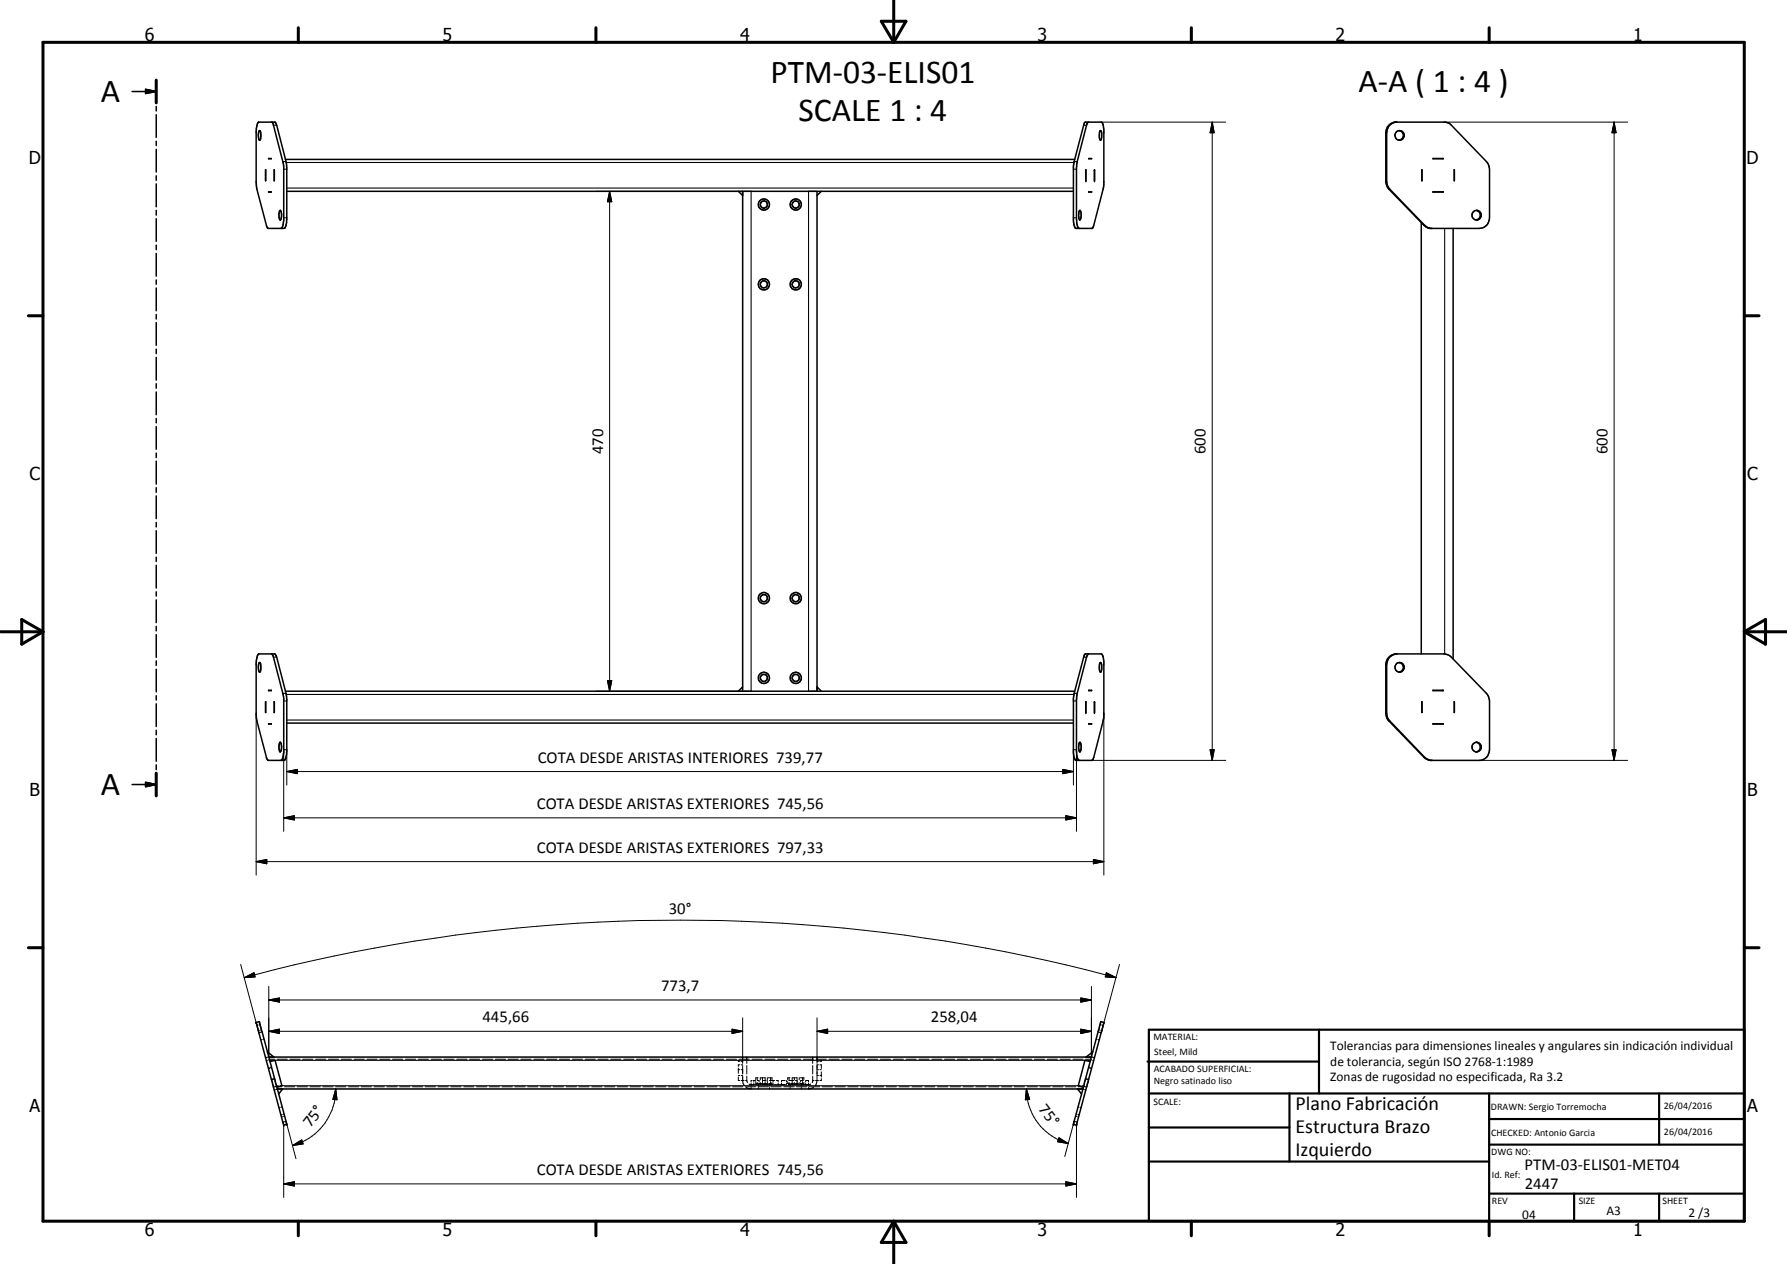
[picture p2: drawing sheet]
<svg xmlns="http://www.w3.org/2000/svg" width="420mm" height="297mm" viewBox="0 0 420 297" stroke-linecap="round" stroke-linejoin="round" font-family="sans-serif">
<g fill="none" stroke="#000" stroke-width=".24">
<path d="M258.9 28.7h29.3M285 28.7l.5 2.5h-1zM285 28.7v150M339.5 28.7h43.2M379.5 28.7l.5 2.5h-1zM379.5 28.7v150M140.2 45h34.4M143.3 45l.5 2.4h-1zM143.3 45v117.4M142.8 159.9h1l-.5 2.5zM60.2 167.6v38.1M66.7 176.2v19.2"/>
<path d="M67.4 176.2v8.3M140.2 162.4h34.4M252.4 176.2v8.3M253.1 176.2v19.2M256.7 178.7h31.5M259.5 167.6v38.1M284.5 176.2h1l-.5 2.5zM347.8 178.7h34.9M379 176.2h1l-.5 2.5zM66.7 192.2l2.5-.5v1zM66.7 192.2h186.4M67.4 181.3l2.5-.5v1z"/>
<path d="M67.4 181.3h185M249.9 180.8l2.5 .5-2.5 .5zM250.6 191.7l2.5 .5-2.5 .5zM60.2 202.5l2.5-.5v1zM60.2 202.5h199.3M257.1 202l2.4 .5-2.4 .5zM56.6 226.7l4.3 16M57.4 229.7l2.3-1.1 .3 1zM57.4 229.7a395.7 395.7 0 0 1 205 0M63.2 235l2.5-.5v1zM63.2 231.8v16.6l-.3 .1M63.2 235h193.4"/>
<path d="M174.6 239.2v10.7M192.1 239.2v10.7M254.1 234.5l2.5 .5-2.5 .5zM256.6 231.8v16.6l.3 .1M260.1 228.6l2.3 1.1-2.5-.1zM263.2 226.7l-4.3 16M60.7 240.9l-.3 .1M61 242.1l-.3 .1M61.2 240.8h-.3M61.5 242l-.3 .1M61.6 244.3l-.3 .1M62 244.2l-.2 .1"/>
<path d="M62.7 248.5h-.3M62.7 248.5l-.2 .1M62.9 249.2h-.3M63.2 242.4l2.5-.5v1zM63.2 248.3l-.3 .1M63.2 242.4h111.4M63.3 248.9h1.2M63.3 250.9l-.2 .1M63.4 249l-.3 .1M63.4 251.1h-.3M63.8 250.7l-.2 .1M63.9 251h-.2"/>
<path d="M64 253.5h-.2M64.5 256.1h.2l-.2 .1M64.5 253.4h-.2M65 255.1h.4M65 256l.2-.1-.2 .1M65.1 255.4h1.1M65.1 248.9h2.5M65.9 255.1h.4M66.9 255.4h2.4M68.1 248.9h2.5M69.9 255.4h2.4M71.2 248.9h2.4"/>
<path d="M72.9 255.4h2.4M74.2 248.9h2.4M75.9 255.4h2.4M77.2 248.9h2.4M78.9 255.4h2.4M78.9 255.9l.3 2.5h-.9zM78.9 255.9a13.6 13.6 0 0 1-10.1 13.3M80.2 248.9h2.4M81.9 255.4h2.5M83.3 248.9h2.4M84.9 255.4h2.4M86.3 248.9h2.4"/>
<path d="M88 255.4h2.4M89.3 248.9h2.4M91 255.4h2.4M92.3 248.9h2.4M94 255.4h2.4M95.3 248.9h2.4M97 255.4h2.4M98.3 248.9h2.4M100 255.4h2.4M101.4 248.9h2.4M103 255.4h2.4M104.3 248.9h2.5"/>
<path d="M106 255.4h2.4M107.4 248.9h2.4M109 255.4h2.4M110.4 248.9h2.4M112 255.4h2.5M113.4 248.9h2.5M115.1 255.4h2.3M116.4 248.9h2.5M118.1 255.4h2.4M119.5 248.9h2.4M121.1 255.4h2.4M122.5 248.9h2.4"/>
<path d="M124.1 255.4h2.4M125.5 248.9h2.4M127.1 255.4h2.4M128.5 248.9h2.4M130.1 255.4h2.4M131.5 248.9h2.4M133.1 255.4h2.4M134.6 248.9h2.4M136.1 255.4h2.4M137.6 248.9h2.4M139.1 255.4h2.5M140.6 248.9h2.4"/>
<path d="M142.1 255.4h2.5M143.6 248.9h2.4M145.1 255.4h2.5M146.6 248.9h2.4M148.2 255.4h2.4M149.6 248.9h2.4M151.2 255.4h2.4M152.6 248.9h2.5M154.2 255.4h2.4M155.6 248.9h2.5M157.2 255.4h2.4M158.7 248.9h2.4"/>
<path d="M160.2 255.4h2.4M161.7 248.9h2.4M163.2 255.4h2.4M164.7 248.9h2.5M166.2 255.4h2.4M167.8 248.9h2.4M169.2 255.4h2.5M170.8 248.9h2.4M172.1 241.9l2.5 .5-2.5 .5zM172.2 255.4h2.5M173.6 253.1v.8h.3M173.6 249.3v.1h.3"/>
<path d="M173.6 251.4h.3M173.6 252.7h.3M173.6 249.2h.1M173.6 251v1.2M173.8 248.9h2.4M173.9 250.2h-.3v.4M174.3 253.9h.7M174.3 249.4h.3M174.3 251.4h.3M174.3 252.7h.3M174.3 250.2h.3M174.6 248.4h.1"/>
<path d="M174.6 250.4v2M174.6 252.9a2.22 2.22 0 0 0 .4 2.2M175.2 255.4h2.5M175.3 253.9h.3M175.4 255.5l1.2 .4v-.3M175.6 248.4h.1M175.6 248.4v.2M175.6 248.7v1.2M175.6 250.4v2M175.6 252.9v1M175.6 253.9l.1 .5M176.1 254.8l.2 .1 1.7-.1"/>
<path d="M176.6 254.6v.6M176.8 248.9h2.4M176.8 253.9h-.2v.4M177.1 253.9h.6M177.2 253.9v.4M177.2 254.6v.3M177.7 254.2v.4h.4M178 254.6v.1M178 253.9h.5v.4M178 253.3v.5M178 254.4v.5M178.3 255.4h2.4"/>
<path d="M178.3 253.3h-.6v.4M178.3 254.6v.1M178.3 254.8v.4M178.3 255.6v.3M178.5 254.6h.7M178.5 254.6v.3M178.5 254.6v.1M178.5 254.8v.1M178.8 254.4v.5M178.9 254.6v.1M178.9 254.8v.1M179.3 253.3v.5"/>
<path d="M179.3 254.4v.5M179.5 254.6h.7M179.8 254.6v.1M179.8 254.8v.1M179.8 248.9h2.4M179.9 253.7v-.4h-1.1v.5M179.9 254.2v.4M180.1 253.9h-.8v.4M180.4 253.3v.5M180.4 253.9v.4M180.4 254.4v.5M180.5 253.3h.8"/>
<path d="M180.7 254.6l.7 .1M180.9 253.9h1.2M180.9 254.6v.1M180.9 254.8v.4M180.9 255.6v.3M181.1 254.6v.1M181.1 254.8v.1M181.2 253.3v.4M181.2 254.2v.4M181.3 255.4h2.4M181.4 254.8v.1M181.4 253.3h.1v.5"/>
<path d="M181.5 254.4v.5M181.8 254.6v.3h-3.2M181.8 253.9v.4M182 254.9h2.7M182.5 253.9h.5v.4M182.8 248.9h2.4M183 254.6v.3M183.8 254.6v.3M184.3 255.4h2.4M184.6 253.9h-.8v.4M184.9 253.9v.4M184.9 254.6v.3"/>
<path d="M185.2 254.2v.4h.4M185.4 254.9h2.7M185.5 253.9h1.1M185.5 254.6v.1M185.5 254.8v.1M185.5 253.3v.5M185.5 254.4v.5M185.7 253.3h-.5v.4M185.8 254.6v.1M185.8 254.8v.4M185.8 255.6v.3M185.9 248.9h2.4"/>
<path d="M186 254.8v.1M186.3 253.9v.4M186.3 254.4v.5M186.4 254.6v.1M186.4 254.8v.1M186.7 254.6l-.7 .1M186.8 253.3v.5M186.8 254.4v.5M187 254.6h.7M187 253.9h.4v.4M187.3 255.4h2.4M187.3 254.6v.1"/>
<path d="M187.3 254.8v.1M187.4 253.7v-.4h-1.1v.5M187.4 254.2v.4M187.4 254.6v.3M187.9 253.3v.5M187.9 254.4v.5M188 253.3h.8M188.2 254.6h.6M188.2 254.6v.3l2.4-.1M188.4 254.6v.1M188.4 254.8v.4M188.4 255.6v.3"/>
<path d="M188.6 254.6v.1M188.6 254.8v.1M188.7 253.3v.4M188.7 254.2v.4M188.8 254.6l.1 .1M188.9 248.9h2.4M188.9 253.9h-.7v.4M188.9 253.3h.1v.5M188.9 254.8v.1M189 254.4v.5M189.4 253.9v.4M189.4 254.6v.3"/>
<path d="M189.5 253.9h.6v.4M190.1 254.6v.6M190.3 255.4h2.4M191.1 248.4h.1M191.1 248.4v.2M191.1 248.7v1.2M191.1 250.4v2M191.1 252.9l-.1 1.5M191.1 253.9h.3M191.3 255.5l-1.2 .4v-.3M191.8 253.9h.6M191.9 248.9h2.4"/>
<path d="M192.1 242.4l2.5-.5v1zM192.1 248.4h.1M192.1 252.9v1.4l-.4 .8M192.1 249.4h.3M192.1 251.4h.3M192.1 242.4h64.5M192.4 250.2h-.3v2.5h.3M192.8 250.2h.3v.9M192.8 251.4h.3M192.8 252.7h.3M193.1 253.5v.4h-.3M193.1 249.3v.1h-.3"/>
<path d="M193.1 249.2h.1M193.1 251.9v1.2M193.3 255.4h2.4M194.9 248.9h2.4M196.3 255.4h2.4M197.9 248.9h2.5M199.3 255.4h2.4M200.9 248.9h2.5M202.3 255.4h2.5M204 248.9h2.4M205.3 255.4h2.5M207 248.9h2.4"/>
<path d="M208.4 255.4h2.4M210 248.9h2.4M211.4 255.4h2.4M213 248.9h2.4M214.4 255.4h2.4M216.1 248.9h2.4M217.4 255.4h2.4M219.1 248.9h2.4M220.4 255.4h2.4M222.1 248.9h2.4M223.4 255.4h2.4M225.1 248.9h2.4"/>
<path d="M226.4 255.4h2.4M228.1 248.9h2.4M229.4 255.4h2.4M231.1 248.9h2.4M232.4 255.4h2.5M234.1 248.9h2.4M235.5 255.4h2.4M237.1 248.9h2.5M238.5 255.4h2.4M240.2 248.9h2.4M241.3 255.9l.8 2.5h-1zM241.3 255.9a13.4 13.4 0 0 0 9.9 12.8"/>
<path d="M241.5 255.4h2.4M243.2 248.9h2.4M244.5 255.4h2.4M246.2 248.9h2.4M247.5 255.4h2.4M249.2 248.9h2.5M250.5 255.4h2.4M252.3 248.9h2.4M253.5 255.4h1.2M253.5 255.1h.4M254.1 241.9l2.5 .5-2.5 .5zM254.4 255.1h.4"/>
<path d="M254.8 256l-.2-.1 .2 .1M255 256.1l.3 .1M255.1 256.1h.2M255.3 248.9h1.2M255.3 253.4h.2M255.8 253.5h.2M255.9 251h.3M256 250.7l.2 .1M256.4 251.1h.3M256.4 250.9l.3 .1M256.4 249l.3 .1M256.6 248.3l.3 .1"/>
<path d="M256.9 249.2h.3M257.1 248.5l.2 .1M257.1 248.5h.2M257.8 244.2l.2 .1M258.2 244.3l.3 .1M258.3 242l.3 .1M258.6 240.8h.3M258.8 242.1l.2 .1M259.1 240.9l.3 .1M65.9 260.3h-.3M66.3 261.9l-.2 .1M66.3 260.1l-.2 .1"/>
<path d="M66.5 262.4l-.3 .1M66.7 278.2l2.5-.5v1zM66.7 264.4v17M66.7 278.2h186.4M66.8 261.8l-.3 .1M66.9 262.3l-.2 .1M67.3 263.5l2.3 8.8M68.8 269.2l2.1-1.3 .4 .9zM249 267.4l2.2 1.3-2.5-.4zM250.6 277.7l2.5 .5-2.5 .5zM252.5 263.5l-2.2 8.3M252.9 262.3l.2 .1"/>
<path d="M253 261.8l.3 .1M253.1 264.4v17M253.4 262.4l.2 .1M253.4 260.1l.3 .1M253.5 261.9l.2 .1M253.9 260.3h.3"/>
</g>
<g fill="none" stroke="#000" stroke-width=".25">
<path d="M64.3 29.4h.8M66.5 38h.8M66.7 39.8h.7M67.3 38.2h185.2M252.4 39.8h.7M252.5 38h.8M254.8 29.4h.7M325.8 31.2h.2M66.7 51.2h.7M67.4 44.2h185M176.6 45v117.4M190.1 45v117.4"/>
<path d="M252.4 51.2h.7M325.8 42.7h.2M326.5 44.4h.3M334.8 53h.2M339.7 53.7v100M64.3 154.4h.8M254.8 154.4h.7M325.8 156.2h.2M66.5 162.9h.8M66.7 164.7h.7M66.7 176.2h.7M67.3 163.2h185.2"/>
<path d="M67.4 169.2h185M252.4 164.7h.7M252.4 176.2h.7M252.5 162.9h.8M325.8 167.6h.2M326.5 169.4h.3M334.8 178h.2M61.6 242.5l-.7 .2M63.4 249.2h193M64.6 253.6l-.8 .1M65.1 255.3l-.8 .2M66.3 255.1h187.2"/>
<path d="M254.8 255.3l.7 .2M255.2 253.6l.7 .1M258.2 242.5l.7 .2M67.3 263.5l-.8 .2M252.5 263.5l.8 .2"/>
</g>
<g fill="none" stroke="#000" stroke-width=".35">
<path d="M36.7 18.8v5.4M31.1 21.5h5.6M34.2 21l2.5 .5-2.5 .5zM36.7 25v1.1M36.7 27v5.3M36.7 33.2v1M36.7 35.1v5.3M60.7 28.8l4-.1 .4 .7 2.3 9.4v13.1a2.04 2.04 0 0 1-.6 1.8h-3.8l-.1-.2-2.5-9.1-.2-1.4v-12.1l.2-1.4zM60.9 30.7h.1a2.43 2.43 0 0 1 .2 2l-.1 .2a1.63 1.63 0 0 1-.2-1.9zM62.4 39.9l.1 2.6zM63.1 37.3h.1M63.1 37.3h.7"/>
<path d="M63.8 37.3h.1M64 28.7l.3 .5 2.4 9.9v12.8a2.2 2.2 0 0 1-.6 1.8M64.5 39.9h.1M64.5 39.9v2.6M67.1 37.5h185.6M255 28.9l.1-.2h3.9l.4 .6 .1 1.2v13.4l-2.5 9.6-.2 .2h-3.8l-.2-.1-.2-.5-.2-1.2v-12.8zM255.3 39.9v2.6M255.9 28.7l-.4 .7-2.4 9.4v13.1a2.04 2.04 0 0 0 .6 1.8M256 37.3h.1M256 37.3h.7M256.7 37.3h.1M257.3 39.9v2.6"/>
<path d="M258.7 30.7l.3 .5v1.1l-.2 .6-.3-.6v-1.3zM258.7 30.7h.1M326.7 29.3l1.2-.6h11.9l1.2 .5 8.5 8.8 .5 .8 .2 1v11.4a2.44 2.44 0 0 1-2.4 2.5h-11.6l-.6-.2-.8-.5-8.3-8.6-.5-.8-.2-.9v-11.5l.4-1.4zM328.1 28.7a2.5 2.5 0 0 0-2.1 2.5v11.5l.2 .9 .6 .8 8.2 8.6 .8 .5 .6 .2M329 30.7a1.13 1.13 0 0 1 1.1 1.5 1.13 1.13 0 0 1-1.8 .4 1.13 1.13 0 0 1 .4-1.9h.3M329.2 30.7a1.13 1.13 0 0 1 .8 1.2 1.13 1.13 0 0 1-1 1M334.3 39.9v2.6zM336.9 37.3h2.4M336.9 37.3h.1M339.1 37.3h.1M339.3 37.3h.1M341.9 39.9l.1 2.6z"/>
<path d="M36.7 41.3v1.1M36.7 43.2v5.4M36.7 49.4v1.1M36.7 51.4v5.3M36.7 57.6v1.1M36.7 59.6v5.3M63.1 45.1h.7zM64.5 42.5h.1M65.7 49.6l.2-.2a2.48 2.48 0 0 1 .1 2.2l-.1 .1a2.54 2.54 0 0 1-.2-2.1zM67.4 45h185M173.6 45l1 .9M174.6 45v117.4"/>
<path d="M192.1 45v117.4M193.1 45l-1 .9M253.9 49.4l.1 .1a2.34 2.34 0 0 1-.1 2.2 2.34 2.34 0 0 1 0-2.3zM256 45.1h.7zM334.2 52.3v101.4M336.9 45.1h2.4zM339.1 45.1h.1M341.7 53.7v101.2M347.1 49.4a1.13 1.13 0 0 1 1 1.2 1.13 1.13 0 0 1-1 1.1M347.1 49.4a1.12 1.12 0 0 1 1.2 1.2 1.12 1.12 0 0 1-1.2 1.1M347.1 49.4a1.13 1.13 0 0 0-1 1.2 1.13 1.13 0 0 0 1 1.1M36.7 65.8v1"/>
<path d="M36.7 67.7v5.3M36.7 73.9v1.1M36.7 75.8v5.4M36.7 82v1.1M36.7 84v5.3M36.7 90.2v1M36.7 92.1v5.4M36.7 98.3v1.1M36.7 100.2v5.4M36.7 106.5v1M36.7 108.4v5.3M36.7 114.6v1.1"/>
<path d="M36.7 116.5v5.4M36.7 122.8v1M36.7 124.7v5.3M36.7 130.9v1.1M36.7 132.8v5.4M36.7 139.1v1M36.7 141v5.3M36.7 147.2v1.1M36.7 149.1v5.4M36.7 155.3v1.1M36.7 157.3v5.3M60.7 153.8l.2-.1h3.7l.5 .7 2.3 9.3v13.2a2.51 2.51 0 0 1-.5 1.8l-4-.1-.2-.4-2.3-8.8-.2-1.4v-12.2l.2-1.2z"/>
<path d="M60.9 155.7h.2l.2 .4a2.53 2.53 0 0 1-.3 1.8l-.3-1zM61.2 157.9h-.1M63.8 153.7l.5 .5 2.4 9.9v12.8l-.2 1.2-.3 .6M255 153.9l.2-.2h3.7a1.84 1.84 0 0 1 .6 1.8v13.4l-2.3 9.1-.4 .7h-3.9l-.4-.9-.1-.9v-12.8zM255.9 153.7l-.4 .7-2.4 9.3v13.2a2.51 2.51 0 0 0 .5 1.8M258.6 155.7h.3l.1 .6v1l-.2 .6-.3-.6zM258.7 155.7h.1M326.7 154.3l.6-.4 .9-.2h11.3l1.5 .5 8.5 8.7 .5 .8 .2 1v11.5a2.5 2.5 0 0 1-2.1 2.5l-12.2-.1-1.1-.6-8.3-8.6-.5-.8-.2-1v-11.4l.4-1.3zM328.5 153.7a2.52 2.52 0 0 0-2.5 2.5v11.4l.2 1 .6 .8 8.2 8.6 1.4 .7M329 155.7a1.1 1.1 0 0 1 1 1.1 1.1 1.1 0 0 1-1 1.1M36.7 163.5v1M36.7 165.4v5.3"/>
<path d="M36.7 171.6v1.1M36.7 173.5v5.4M36.7 179.7v1.1M62.4 164.9l.1 2.5zM63.1 162.2l.7 .1zM63.1 170.1h.7M63.1 170.1h.1M63.8 170.1h.1M64.5 164.9v2.5M64.5 164.9h.1M64.5 167.4h.1M65.9 174.4a2.08 2.08 0 0 1 .1 2.2l-.1 .1-.2-.2-.1-.6v-1z"/>
<path d="M67.1 162.4h185.6M67.4 169.9h185M174.6 161.4l-1 1M192.1 161.4l1 1M253.8 174.5h.2a2.42 2.42 0 0 1-.1 2.2l-.3-.9zM255.3 164.9v2.5M256 162.2l.7 .1zM256 170.1h.1M256 170.1h.7M256.7 170.1h.1M257.3 164.9v2.5M334.3 164.9v2.5z"/>
<path d="M336.9 162.2l2.4 .1zM336.9 170.1h2.4M336.9 170.1h.1M339.1 162.2v.1M339.1 170.1h.1M339.3 170.1h.1M341.9 164.9l.1 2.5zM347.1 174.4a1.17 1.17 0 0 1 1 1 1.17 1.17 0 0 1-.8 1.3M31.1 184.4h5.6M34.2 183.9l2.5 .5-2.5 .5zM36.7 181.7v5.3M60.2 240.3l.8-.2 6.4 24.1-.7 .2z"/>
<path d="M62.9 247.2l1.5 1.2M63.2 248.4h193.4M63.4 249.5l1.3-.3 1.6 5.9-1.2 .4M65.2 255.9h189.4M66.5 255.9l-1 1.2M253.4 255.9l.9 1.2M256.3 249.5l-1.2-.3-1.6 5.9 1.2 .4M257 247.2l-1.7 1.2M258.9 240.1l.6 .2-.1 .8-6.3 23.3-.7-.2z"/>
<circle cx="179.6" cy="48.1" r="1.31"/>
<circle cx="179.6" cy="48.1" r=".83"/>
<circle cx="187.1" cy="48.1" r=".83"/>
<circle cx="187.1" cy="48.1" r="1.32"/>
<circle cx="179.6" cy="66.8" r=".83"/>
<circle cx="179.6" cy="66.8" r="1.31"/>
<circle cx="187.1" cy="66.8" r="1.31"/>
<circle cx="187.1" cy="66.8" r=".83"/>
<circle cx="179.6" cy="140.6" r="1.31"/>
<circle cx="179.6" cy="140.6" r=".83"/>
<circle cx="179.6" cy="159.3" r=".83"/>
<circle cx="179.6" cy="159.3" r="1.32"/>
<circle cx="187.1" cy="159.3" r="1.31"/>
<circle cx="187.1" cy="140.6" r=".82"/>
<circle cx="187.1" cy="159.3" r=".83"/>
<circle cx="187.1" cy="140.6" r="1.32"/>
<circle cx="329.1" cy="156.8" r="1.09"/>
<circle cx="347.2" cy="175.5" r="1.11"/>
</g>
<g fill="#000">
<circle cx="255.3" cy="39.9" r=".18"/>
<circle cx="257.3" cy="39.9" r=".18"/>
<circle cx="255.3" cy="42.5" r=".18"/>
<circle cx="257.3" cy="42.5" r=".18"/>
<circle cx="255.3" cy="164.9" r=".18"/>
<circle cx="255.3" cy="167.4" r=".18"/>
<circle cx="257.3" cy="164.9" r=".18"/>
<circle cx="257.3" cy="167.4" r=".18"/>
<circle cx="60.2" cy="240.3" r=".18"/>
<circle cx="259.5" cy="240.3" r=".18"/>
<circle cx="66.7" cy="264.4" r=".18"/>
<circle cx="67.4" cy="264.2" r=".18"/>
<circle cx="252.4" cy="264.2" r=".18"/>
<circle cx="253.1" cy="264.4" r=".18"/>
</g>
<g fill="none" stroke="#000" stroke-width=".71">
<path d="M10.1 9.9h400v277.1h-400zM36.7 18.8v5.4M70.1 6.5v3.4M140.1 6.5v3.4M207.2 5h5.8l-2.9 4.9zM210.1 0v9.9M280.1 6.5v3.4M350.1 6.5v3.4M6.7 74.2h3.4M410.1 74.2h3.5M.1 148.5h10M5.1 145.6l5 2.9-5 2.9z"/>
<path d="M410.1 148.5h10M410.1 148.5l5-2.9v5.8zM36.7 181.7v5.3M6.7 222.7h3.4M410.1 222.7h3.5M70.1 287v3.4M140.1 287v3.4M210.1 287v10M210.1 287l2.9 5h-5.8zM280.1 287v3.4M350.1 287v3.4"/>
</g>
<g fill="none" stroke="#000" stroke-width=".51">
<path d="M269.8 249.5h40.3M270.1 242h140v45h-140zM270.1 257h140M303.2 257v16M310.1 242v15M350.1 257v30M390.1 257v12M270.1 265h33.1M270.1 273h80M350.1 269h60M350.1 263h60M350.1 280.5h60"/>
<path d="M370.1 280.5v6.5M390.1 280.5v6.5"/>
</g>
<g fill="#000">
<path d="M34.2 21l2.5 .5-2.5 .5zM285 28.7l.5 2.5h-1zM379.5 28.7l.5 2.5h-1zM143.3 45l.5 2.4h-1zM142.8 159.9h1l-.5 2.5zM284.5 176.2h1l-.5 2.5zM379 176.2h1l-.5 2.5zM34.2 183.9l2.5 .5-2.5 .5zM66.7 192.2l2.5-.5v1zM67.4 181.3l2.5-.5v1zM249.9 180.8l2.5 .5-2.5 .5zM250.6 191.7l2.5 .5-2.5 .5z"/>
<path d="M60.2 202.5l2.5-.5v1zM257.1 202l2.4 .5-2.4 .5zM57.4 229.7l2.3-1.1 .3 1zM63.2 235l2.5-.5v1zM254.1 234.5l2.5 .5-2.5 .5zM260.1 228.6l2.3 1.1-2.5-.1zM63.2 242.4l2.5-.5v1zM78.9 255.9l.3 2.5h-.9zM172.1 241.9l2.5 .5-2.5 .5zM192.1 242.4l2.5-.5v1zM241.3 255.9l.8 2.5h-1zM254.1 241.9l2.5 .5-2.5 .5z"/>
<path d="M66.7 278.2l2.5-.5v1zM68.8 269.2l2.1-1.3 .4 .9zM249 267.4l2.2 1.3-2.5-.4zM250.6 277.7l2.5 .5-2.5 .5z"/>
</g>
<g font-size="7.9">
<text x="181.2" y="19.5">PTM-03-ELIS01</text>
<text x="319.4" y="21.7">A-A ( 1 : 4 )</text>
<text x="23.7" y="24">A</text>
<text x="187.8" y="28.5">SCALE 1 : 4</text>
<text x="23.7" y="186.9">A</text>
</g>
<g font-size="4.7">
<text x="304.6" y="260.8">Plano Fabricación</text>
<text x="304.6" y="266.2">Estructura Brazo</text>
<text x="304.6" y="271.6">Izquierdo</text>
</g>
<g font-size="4.2">
<text x="34" y="9.6">6</text>
<text x="104" y="9.6">5</text>
<text x="174" y="9.6">4</text>
<text x="244" y="9.6">3</text>
<text x="314" y="9.6">2</text>
<text x="384" y="9.6">1</text>
<text x="6.8" y="38.7">D</text>
<text x="410.6" y="38.7">D</text>
<text x="7" y="112.9">C</text>
<text x="410.8" y="112.9">C</text>
<text x="7" y="187.1">B</text>
<text x="410.8" y="187.1">B</text>
<text x="7" y="261.4">A</text>
<text x="410.8" y="261.4">A</text>
<text x="34" y="290.4">6</text>
<text x="104" y="290.4">5</text>
<text x="174" y="290.4">4</text>
<text x="244" y="290.4">3</text>
<text x="314" y="290.4">2</text>
<text x="384" y="290.4">1</text>
</g>
<g font-size="3.9">
<text x="141.8" y="106.7" transform="rotate(-90 141.8 106.7)">470</text>
<text x="283.5" y="106.7" transform="rotate(-90 283.5 106.7)">600</text>
<text x="377.9" y="106.7" transform="rotate(-90 377.9 106.7)">600</text>
<text x="126.4" y="179.2">COTA DESDE ARISTAS INTERIORES 739,77</text>
<text x="126.2" y="190.1">COTA DESDE ARISTAS EXTERIORES 745,56</text>
<text x="126.2" y="200.4">COTA DESDE ARISTAS EXTERIORES 797,33</text>
<text x="157.3" y="214.7">30°</text>
<text x="155.4" y="233">773,7</text>
<text x="113.4" y="240.3">445,66</text>
<text x="218.9" y="240.3">258,04</text>
<text x="244" y="260.6" transform="rotate(52 244 260.6)">75°</text>
<text x="73" y="265.2" transform="rotate(-52 73 265.2)">75°</text>
<text x="358.5" y="275">PTM-03-ELIS01-MET04</text>
<text x="126.2" y="276.1">COTA DESDE ARISTAS EXTERIORES 745,56</text>
<text x="358.5" y="279.4">2447</text>
</g>
<g font-size="3.1">
<text x="312.7" y="246.8">Tolerancias para dimensiones lineales y angulares sin indicación individual</text>
<text x="312.7" y="250.4">de tolerancia, según ISO 2768-1:1989</text>
<text x="312.7" y="254">Zonas de rugosidad no especificada, Ra 3.2</text>
<text x="357.9" y="286.4">04</text>
<text x="377.7" y="285.6">A3</text>
<text x="397" y="285.9">2 /3</text>
</g>
<g font-size="2.4">
<text x="271.2" y="244.4">MATERIAL:</text>
<text x="271.3" y="252">ACABADO SUPERFICIAL:</text>
<text x="271.4" y="247.9">Steel, Mild</text>
<text x="271.3" y="254.6">Negro satinado liso</text>
<text x="271.2" y="259.7">SCALE:</text>
<text x="350.6" y="260.8">DRAWN: Sergio Torremocha</text>
<text x="391.2" y="260.6">26/04/2016</text>
<text x="350.6" y="267">CHECKED: Antonio Garcia</text>
<text x="391.2" y="266.7">26/04/2016</text>
<text x="350.6" y="271.4">DWG NO:</text>
<text x="350.8" y="276.9">Id. Ref:</text>
<text x="350.8" y="282.8">REV</text>
<text x="371.2" y="282.9">SIZE</text>
<text x="390.9" y="282.9">SHEET</text>
</g>
</svg>
